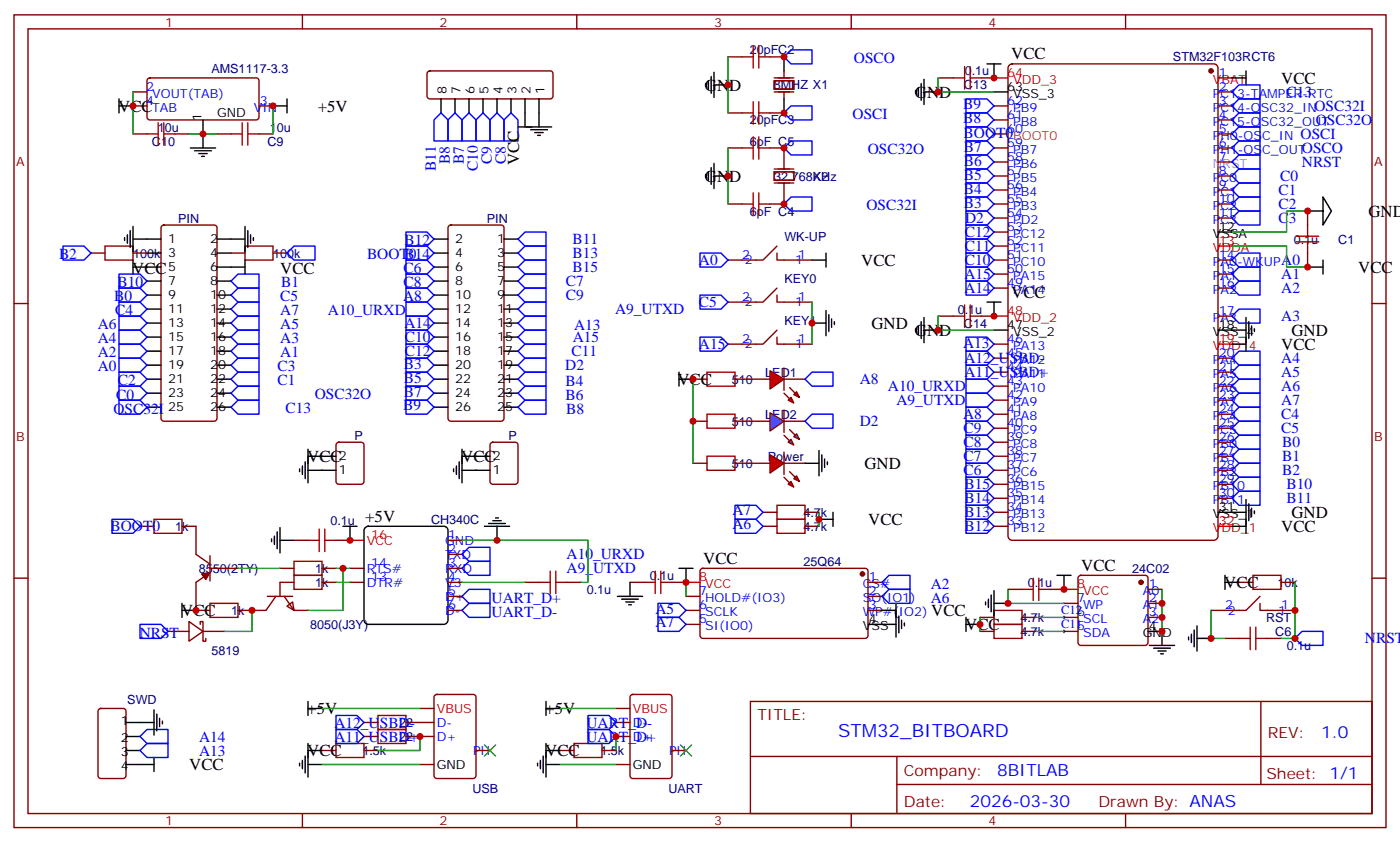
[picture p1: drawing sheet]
<svg xmlns="http://www.w3.org/2000/svg" width="353mm" height="212mm" viewBox="0 0 353 212" stroke-linecap="round" stroke-linejoin="round" font-family="sans-serif">
<g fill="none" stroke="#870000" stroke-width=".35">
<path d="M3.5 3.7h345.7v204.7h-345.7zM7.1 7.3h338.6v197.5h-338.6zM37.3 19.8l.4-.2h26.9a.71 .71 0 0 1 .7 .7v9.2l-.5 .6-27.1 .1-.5-.2-.2-.5v-9.2zM76.2 3.7v3.6M107.8 18.1l.5-.2h30.3a.71 .71 0 0 1 .7 .7v5.6l-.2 .5-.5 .2h-30.3l-.5-.2-.2-.5v-5.6zM145.3 3.7v3.6M214.5 3.7v3.6M236.7 19.6h3.5M247.3 19.6h3.5M283.6 3.7v3.6M33.5 33.7h3.5M33.5 23.1h3.5"/>
<path d="M33.5 26.7h3.5M44.1 33.7h3.5M54.7 33.7h3.5M65.3 33.7h3.5M65.3 26.7h3.5M40.8 56.9l.5-.2h12.7a.71 .71 0 0 1 .7 .7l-.1 48.2-.6 .4h-12.7l-.5-.2-.2-.5v-47.9zM113.1 56.9l.5-.2h12.7a.71 .71 0 0 1 .7 .7l-.1 48.2-.6 .4h-12.7l-.5-.2-.2-.5v-47.9zM3.5 76.4h3.6M22.9 63.7h3.6M33.5 63.7h3.5M58.2 63.7h3.5M68.8 63.7h3.5"/>
<path d="M236.7 79.6h3.5M247.3 79.6h3.5M345.7 76.4h3.5M174.6 95.5h3.6M185.2 95.5h3.5M84.9 111.5l.5-.2h5.6a.71 .71 0 0 1 .7 .7v9.5l-.7 .4h-5.6l-.5-.2-.2-.5v-9.2zM123.7 111.5l.5-.2h5.6a.71 .71 0 0 1 .7 .7v9.5l-.7 .4h-5.6l-.5-.2-.2-.5v-9.2zM174.6 116.6h3.6M174.6 106h3.6M185.2 116.6h3.5M185.2 106h3.5M35.3 132.5h3.5"/>
<path d="M45.9 132.5h3.5v7.1l3.5 2.4M52.9 139.9v6.4M74.1 136h3.5M84.7 136h3.5M112.9 136h3.5M112.9 139.6h3.5M192.3 132.5h3.5M192.3 129h3.5M202.8 132.5h3.6M202.8 129h3.6M3.5 145.6h3.6M42.3 159h5.3"/>
<path d="M47.6 156.5l3.6 2.5-3.6 2.4zM50.4 157.2v-.7h.8v4.9h.7v-.7M51.2 159h5.2M52.9 144.1l-3.5 2.5v7.1h3.5M52.9 143.1h7.1M67.4 150.1h6.3M69.5 150.1l-2.5 3.6h-7M70.6 143.1h3.5M71.6 150.1l2.5 3.6h3.5M72.3 152.6l1.4-1 .4 2.1zM74.1 146.6h-3.5v3.5M81.1 143.1h3.6"/>
<path d="M81.1 146.6h3.6M88.2 143.1h3.5M88.2 146.6h3.5M112.9 143.1h3.5M112.9 153.7h3.5M112.9 150.1h3.5M112.9 146.6h3.5M132.3 146.6h3.5M142.9 146.6h3.5M158.7 146.6h3.6M169.3 146.6h3.6M172.9 153.7h3.5"/>
<path d="M172.9 150.1h3.5M172.9 157.2h3.5M176.6 143.3l.5-.2h40.9a.71 .71 0 0 1 .7 .7v16.2l-.4 .7h-41.2l-.5-.2-.2-.5v-16.2zM218.7 153.7h3.5M218.7 150.1h3.5M218.7 146.6h3.5M246.9 159h3.6M246.9 155.4h3.6M254 148.4h3.5M257.5 159h3.6M257.5 155.4h3.6M264.6 148.4h3.5"/>
<path d="M268.1 159h3.5M268.1 155.4h3.5M268.1 151.9h3.5M271.9 145.1l.4-.2h16.3a.71 .71 0 0 1 .7 .7v16.2l-.3 .5-.4 .2h-16.3l-.5-.2-.2-.5v-16.2zM289.3 155.4h3.5M289.3 148.4h3.5M289.3 151.9h3.5M312.2 146.6h3.5M317.5 151.9v1.8h8.8M317.5 150.1l-3.5 3.6h-8.8M322.8 146.6h3.5M345.7 145.6h3.5"/>
<path d="M24.9 178.6l.5-.2h5.6a.71 .71 0 0 1 .7 .7v16.5l-.7 .4h-5.6l-.5-.2-.2-.5v-16.2zM105.8 178.4h3.6M109.6 175l.5-.2h9.1a.71 .71 0 0 1 .7 .7v20.1l-.7 .4h-9.1l-.5-.2-.2-.5v-19.8zM155.2 178.4h3.5M159 175l.5-.2h9.1a.71 .71 0 0 1 .7 .7v20.1l-.7 .4h-9.1l-.5-.2-.3-.5v-19.8zM189.1 176.6h156.6v28.2h-156.6zM308.7 160.7h3.5M317.7 176.6v20.9M319.3 160.7h3.5M81.1 188.9h3.6M91.7 181.9h3.5M91.7 185.4h3.5"/>
<path d="M91.7 188.9h3.5M102.3 181.9h7.1M102.3 185.4h7.1M105.8 192.5h3.6M119.9 188.9h3.6M141.1 188.9h3.5M151.7 188.9h3.5M155.2 181.9h3.5M155.2 185.4h3.5M155.2 192.5h3.5M169.3 188.9h3.6M189.1 190.4h156.5"/>
<path d="M226 197.5h119.6M226 190.4v14.2M76.2 204.8v3.6M145.3 204.8v3.6M214.5 204.8v3.6M283.6 204.8v3.6"/>
</g>
<g fill="none" stroke="#000" stroke-width=".35">
<path d="M51.2 30.2v3.5M111.1 24.9v3.5M114.7 24.9v3.5M118.2 24.9v3.5M121.7 24.9v3.5M125.2 24.9v3.5M128.8 24.9v3.5M132.3 24.9v3.5M135.8 24.9v3.5M37 60.2h3.6M37 63.7h3.6M37 67.2h3.6"/>
<path d="M37 70.8h3.6M37 74.3h3.6M37 77.8h3.6M54.7 60.2h3.5M54.7 63.7h3.5M54.7 67.2h3.5M54.7 70.8h3.5M54.7 74.3h3.5M54.7 77.8h3.5M109.4 60.2h3.5M109.4 63.7h3.5M109.4 67.2h3.5"/>
<path d="M109.4 70.8h3.5M109.4 74.3h3.5M109.4 77.8h3.5M127 60.2h3.5M127 63.7h3.5M127 67.2h3.5M127 70.8h3.5M127 74.3h3.5M127 77.8h3.5M37 81.4h3.6M37 84.9h3.6M37 88.4h3.6"/>
<path d="M37 91.9h3.6M37 95.5h3.6M37 99h3.6M54.7 81.4h3.5M54.7 84.9h3.5M54.7 88.4h3.5M54.7 91.9h3.5M54.7 95.5h3.5M54.7 99h3.5M109.4 81.4h3.5M109.4 84.9h3.5M109.4 88.4h3.5"/>
<path d="M109.4 91.9h3.5M109.4 95.5h3.5M109.4 99h3.5M127 81.4h3.5M127 84.9h3.5M127 88.4h3.5M127 91.9h3.5M127 95.5h3.5M127 99h3.5M37 102.5h3.6M54.7 102.5h3.5M81.1 118.4h3.6"/>
<path d="M81.1 114.9h3.6M109.4 102.5h3.5M119.9 118.4h3.6M119.9 114.9h3.6M127 102.5h3.5M92 132.9l.8-.4h19a1.06 1.06 0 0 1 1.1 1.1v22.5a1.13 1.13 0 0 1-1.1 1.1h-19a1.13 1.13 0 0 1-1.1-1.1v-22.5zM218.7 157.2h3.5M289.3 159h3.5M31.7 181.9h3.6M31.7 185.4h3.6M31.7 188.9h3.6M31.7 192.5h3.6"/>
</g>
<g fill="none" stroke="#a10000" stroke-width=".35">
<path d="M240.2 19.6h2.9M243.1 16.8v5.6M244.5 16.8v5.6M244.5 19.6h2.8M37 33.7h2.9M39.9 30.9v5.6M41.3 30.9v5.6M41.3 33.7h2.8M58.2 33.7h2.8M61 30.9v5.6M62.4 33.7h2.9M62.4 30.9v5.6"/>
<path d="M26.5 61.9h7v3.6h-7zM61.7 61.9h7.1v3.6h-7.1zM240.2 79.6h2.9M243.1 76.8v5.6M244.5 76.8v5.6M244.5 79.6h2.8M178.2 93.7h7v3.5h-7zM178.2 114.9h7v3.5h-7zM178.2 104.3h7v3.5h-7zM38.8 130.7h7.1v3.6h-7.1zM77.6 136h2.8M80.4 133.2v5.7"/>
<path d="M81.8 133.2v5.7M81.8 136h2.9M195.8 130.7h7v3.6h-7zM195.8 127.2h7v3.5h-7zM52.9 151.9h7.1v3.5h-7.1zM74.1 144.9h7v3.5h-7zM74.1 141.3h7v3.6h-7zM135.8 146.6h2.8M138.6 143.8v5.6M140.1 143.8v5.6M140.1 146.6h2.8M162.3 146.6h2.8"/>
<path d="M165.1 143.8v5.6M166.5 146.6h2.8M166.5 143.8v5.6M250.5 157.2h7v3.5h-7zM250.5 153.7h7v3.5h-7zM257.5 148.4h2.8M260.3 145.6v5.6M261.8 145.6v5.6M261.8 148.4h2.8M315 157.9v5.6M315.7 144.9h7.1v3.5h-7.1zM316.4 157.9v5.6"/>
<path d="M312.2 160.7h2.8M316.4 160.7h2.9M84.7 187.2h7v3.5h-7zM95.2 180.1h7.1v3.6h-7.1zM95.2 183.7h7.1v3.5h-7.1zM144.6 187.2h7.1v3.5h-7.1z"/>
</g>
<g fill="#870000" stroke="#870000" stroke-width=".35">
<path d="M50.8 144.5l2.1-.4-1 1.8z"/>
<circle cx="217.3" cy="144.5" r=".53"/>
<circle cx="287.5" cy="146.6" r=".53"/>
</g>
<path d="M88.2 136h3.5M172.9 146.6h3.5M268.1 148.4h3.5" fill="none" stroke="#f00" stroke-width=".35"/>
<g fill="#f00" stroke="#870000" stroke-width=".35">
<path d="M194 114.5l3.6 2.1-3.6 2.5z"/>
<path d="M197.6 113.8v5.7z"/>
</g>
<g fill="#870000" stroke="#870000" stroke-width=".35">
<path d="M197.6 120.2l1.4 1.4z"/>
<path d="M199 118.7l1.4 1.5z"/>
</g>
<g fill="#f00" stroke="#870000" stroke-width=".35">
<path d="M198.6 121.9l.7-.7 .7 1.4z"/>
<path d="M200 120.5l.7-.7 .7 1.4z"/>
</g>
<path d="M188.7 116.6h5.3M197.6 116.6h5.2" fill="none" stroke="#870000" stroke-width=".35"/>
<path d="M194 103.9l3.6 2.1-3.6 2.5z" fill="#09f" stroke="#870000" stroke-width=".35"/>
<path d="M197.6 103.2v5.7z" fill="#f00" stroke="#870000" stroke-width=".35"/>
<g fill="#870000" stroke="#870000" stroke-width=".35">
<path d="M197.6 109.6l1.4 1.4z"/>
<path d="M199 108.2l1.4 1.4z"/>
</g>
<g fill="#09f" stroke="#870000" stroke-width=".35">
<path d="M199.3 110.6l.7 1.4-1.4-.7z"/>
<path d="M200 109.9l.7-.7 .7 1.4z"/>
</g>
<path d="M188.7 106h5.3M197.6 106h5.2" fill="none" stroke="#870000" stroke-width=".35"/>
<g fill="#f00" stroke="#870000" stroke-width=".35">
<path d="M194 93.3l3.6 2.2-3.6 2.4z"/>
<path d="M197.6 92.6v5.7z"/>
</g>
<g fill="#870000" stroke="#870000" stroke-width=".35">
<path d="M197.6 99l1.4 1.4z"/>
<path d="M199 97.6l1.4 1.4z"/>
</g>
<g fill="#f00" stroke="#870000" stroke-width=".35">
<path d="M199.3 100l.7 1.5-1.4-.7z"/>
<path d="M200 99.3l.7-.7 .7 1.4z"/>
</g>
<g fill="none" stroke="#870000" stroke-width=".35">
<path d="M183.4 14.3h3.6M194 14.3h3.6M195.1 19.6h4.9M197.6 17.9v1.7M254.2 16.5l.9-.4h50.8a1.06 1.06 0 0 1 1 1v117.9a1.13 1.13 0 0 1-1 1h-50.8a1.13 1.13 0 0 1-1.1-1v-117.9zM306.9 19.6h3.5M183.4 37.3h3.6M183.4 28.4h3.6M194 37.3h3.6v5.2M194 28.4h3.6M195.1 20.3h4.9v2.1h-4.9zM195.1 23.1h4.9"/>
<path d="M197.6 23.1v1.8M250.5 37.3h3.5M250.5 26.7h3.5M250.5 30.2h3.5M250.5 33.7h3.5M306.9 37.3h3.5M306.9 23.1h3.5M306.9 26.7h3.5M306.9 30.2h3.5M306.9 33.7h3.5M183.4 51.4h3.6M197.6 46.1v5.3h-3.6"/>
<path d="M250.5 51.4h3.5M250.5 40.8h3.5M250.5 44.3h3.5M250.5 47.8h3.5M250.5 54.9h3.5M250.5 58.4h3.5M306.9 51.4h3.5M306.9 40.8h3.5M306.9 44.3h3.5M306.9 47.8h3.5M306.9 54.9h3.5M329.5 53.1v3.6"/>
<path d="M195.8 74.3v1.8h8.8M195.8 72.5l-3.5 3.6h-8.9M195.8 63.7v1.8h8.8M195.8 61.9l-3.5 3.6h-8.9M250.5 65.5h3.5M250.5 69h3.5M250.5 72.5h3.5M250.5 61.9h3.5M306.9 65.5h3.5M306.9 69h3.5M306.9 72.5h3.5M306.9 79.6h3.5"/>
<path d="M329.5 63.7v3.5M188.7 95.5h5.3M195.8 84.9v1.7h8.8M195.8 83.1l-3.5 3.5h-8.9M197.6 95.5h5.2M250.5 86.6h3.5M250.5 90.2h3.5M250.5 93.7h3.5M250.5 97.2h3.5M306.9 90.2h3.5M306.9 93.7h3.5M306.9 97.2h3.5"/>
<path d="M250.5 100.8h3.5M250.5 104.3h3.5M250.5 107.8h3.5M250.5 111.3h3.5M250.5 114.9h3.5M250.5 118.4h3.5M306.9 100.8h3.5M306.9 104.3h3.5M306.9 107.8h3.5M306.9 111.3h3.5M306.9 114.9h3.5M306.9 118.4h3.5"/>
<path d="M250.5 121.9h3.5M250.5 125.4h3.5M250.5 132.5h3.5M250.5 129h3.5M306.9 121.9h3.5M306.9 125.4h3.5"/>
</g>
<g fill="none" stroke="#a10000" stroke-width=".35">
<path d="M187 14.3h2.8M189.8 11.5v5.6M191.2 11.5v5.6M191.2 14.3h2.8M187 37.3h2.8M187 28.4h2.8M189.8 25.6v5.7M189.8 34.4v5.7M191.2 25.6v5.7M191.2 34.4v5.7M191.2 37.3h2.8M191.2 28.4h2.8"/>
<path d="M187 51.4h2.8M189.8 48.5v5.7M191.2 48.5v5.7M191.2 51.4h2.8M326.7 59.5h5.6M329.5 56.7v2.8M326.7 60.9h5.6M329.5 60.9v2.8"/>
</g>
<path d="M195.1 43.3h4.9v2.1h-4.9zM195.1 46.1h4.9M195.1 42.5h4.9" fill="none" stroke="#871200" stroke-width=".35"/>
<g fill="none" stroke="#000" stroke-width=".35">
<path d="M179.2 19.3v4.2M179.9 18.2v6.4M197.6 14.3v3.6M232.8 20v6.3M248.7 16.1h3.5M250.5 16.1v3.5M310.4 19.6h3.6M314 17.9v3.5M30 26.7h3.5M30 24.9v3.5M48 37.3h6.3M49 38h4.3"/>
<path d="M50.1 38.7h2.1M50.8 39.4h.7M51.2 33.7v3.6M68.8 26.7h3.5M72.3 24.9v3.5M130.5 32h8.5M132.3 28.4v3.6M133.7 32.7h4.2M134.8 33.4h2.1M135.5 34.1h.7M135.8 28.4v3.6M177.8 21v.7"/>
<path d="M178.5 20.3v2.1M179.9 21.4h3.5M197.6 24.9v3.5M230.7 22.8v.7M231.4 22.1v2.1M232.1 21v4.3M232.8 23.1h3.6M250.5 23.1h3.5M31.4 59.8v.7M32.1 59.1v2.1M32.8 58.1v4.2M33.5 57v6.4"/>
<path d="M61.7 57v6.4M62.4 58.1v4.2M63.1 59.1v2.1M63.9 59.8v.7M177.8 44v.7M178.5 43.3v2.1M179.2 42.2v4.2M179.9 44.3h3.5M179.9 41.1v6.4M306.9 58.4h3.5M329.8 53.1h3.6M333.4 49.6l2.1 3.5-2.1 3.6z"/>
<path d="M33.5 60.2h3.5M33.5 65.5v3.5M33.5 67.2h3.5M58.2 60.2h3.5M58.2 67.2h3.5M61.7 65.5v3.5M204.6 65.5h3.5M208.1 63.7v3.5M208.1 78.2v6.3M208.8 79.2v4.3M232.8 79.9v6.4M248.7 76.1h3.5"/>
<path d="M250.5 76.1v3.5M314 79.9v8.5M329.8 67.2h3.6M333.4 65.5v3.5M171.1 95.5h3.5M171.1 93.7v3.5M204.6 81.4h3.5M209.5 80.3v2.1M210.3 81v.7M230.7 82.8v.7M231.4 82.1v2.1M232.1 81v4.2"/>
<path d="M232.8 83.1h3.6M250.5 83.1h3.5M306.9 83.1h7.1M310.4 86.6h3.6M314.7 81v4.2M315.4 82.1v2.1M316.1 82.8v.7M75.5 118v.7M76.2 117.3v2.2M76.9 116.3v4.2M77.6 118.4h3.5M77.6 113.1v8.5"/>
<path d="M77.6 114.9h3.5M114.3 118v.7M115 117.3v2.2M115.7 116.3v4.2M116.4 118.4h3.5M116.4 113.1v8.5M116.4 114.9h3.5M202.8 116.6h3.6M206.4 113.5v6.3M207.1 114.5v4.2M207.8 115.6v2.1M208.5 116.3v.7"/>
<path d="M68.4 135.7v.7M69.1 135v2.1M69.8 133.9v4.2M70.6 136h3.5M70.6 132.9v6.3M86.4 132.5h3.6M88.2 132.5v3.5M122.1 132.5h6.3M123.1 131.8h4.3M124.2 131.1h2.1M124.9 130.4h.7M125.2 132.5v3.5"/>
<path d="M206.4 130.7h3.5M209.9 129v3.5M306.9 129h7.1M310.4 132.5h3.6M314 125.8v8.5M314.7 126.9v4.2M315.4 127.9v2.1M316.1 128.6v.7M45.9 153.7h3.5M45.9 151.9v3.5M155.6 150.1h6.3M156.6 150.8h4.3"/>
<path d="M157.7 151.6h2.1M158.4 152.3h.7M158.7 146.6v3.5M171.1 143.1h3.5M172.9 143.1v3.5M222.2 153.7h3.6M222.2 157.2h3.6M225.8 151.9v8.5M226.5 155.1v4.2M227.2 156.1v2.2M227.9 156.8v.8M243.4 157.2h3.5"/>
<path d="M243.4 155.4v3.6M248.4 151.6v.7M249.1 150.8v2.2M249.8 149.8v4.2M250.5 151.9h3.5M250.5 148.7v6.4M266.3 144.9h3.6M268.1 144.9v3.5M292.8 159v3.5M300.2 159.7v2.1M300.9 158.6v4.2M301.6 157.6v6.3"/>
<path d="M308.7 146.6h3.5M308.7 144.9v3.5M38.8 178.7v6.4M39.5 179.8v4.2M77.6 176.6v3.5M77.6 178.4h3.5M137.6 176.6v3.5M137.6 178.4h3.5M289.6 162.5h6.4M290.7 163.2h4.2M291.7 163.9h2.2M292.5 164.6h.7"/>
<path d="M299.5 160.4v.7M301.6 160.7h3.6M35.3 192.5h3.5M35.3 181.9h3.5M38.8 190.7v3.5M40.2 180.8v2.2M40.9 181.5v.7M75.5 192.1v.7M76.2 191.4v2.1M76.9 190.4v4.2M77.6 187.2v8.5M77.6 192.5h3.5"/>
<path d="M77.6 188.9h3.5M135.5 192.1v.7M136.2 191.4v2.1M136.9 190.4v4.2M137.6 192.5h3.5M137.6 188.9h3.5M137.6 187.2v8.5"/>
</g>
<circle cx="305.2" cy="17.9" r=".53" fill="#870000" stroke="#870000" stroke-width=".35"/>
<path d="M250.5 19.6h3.5M250.5 79.6h3.5M306.9 61.9h3.5M306.9 86.6h3.5M306.9 132.5h3.5" fill="none" stroke="#f00" stroke-width=".35"/>
<path d="M267.8 159h.7M267.8 155.4h.7M268.1 155.1v.7M268.1 158.6v.7" fill="none" stroke="#000" stroke-width=".25"/>
<g fill="none" stroke="#00f" stroke-width=".35">
<path d="M197.6 14.3l1.7-1.7h5.3v3.5h-5.3zM111.1 28.4l1.8 1.8v5.3h-3.5v-5.3zM114.7 28.4l1.7 1.8v5.3h-3.5v-5.3zM118.2 28.4l1.7 1.8v5.3h-3.5v-5.3zM119.9 30.2l1.8-1.8 1.8 1.8v5.3h-3.6zM123.5 30.2l1.7-1.8 1.8 1.8v5.3h-3.5zM127 30.2l1.8-1.8 1.7 1.8v5.3h-3.5zM197.6 37.3l1.7-1.8h5.3v3.5h-5.3zM197.6 28.4l1.7-1.7h5.3v3.5h-5.3zM243.4 32h5.3l1.8 1.7-1.8 1.8h-5.3zM243.4 24.9h5.3l1.8 1.8-1.8 1.7h-5.3zM243.4 28.4h5.3l1.8 1.8-1.8 1.8h-5.3z"/>
<path d="M243.4 35.5h5.3l1.8 1.8-1.8 1.7h-5.3zM243.4 39h5.3l1.8 1.8-1.8 1.7h-5.3zM310.4 33.7l1.8-1.7h5.3v3.5h-5.3zM310.4 23.1l1.8-1.7h5.3v3.5h-5.3zM312.2 35.5h5.3v3.5h-5.3l-1.8-1.7zM312.2 28.4h5.3v3.6h-5.3l-1.8-1.8zM312.2 24.9h5.3v3.5h-5.3l-1.8-1.7zM102.3 58.4h5.3l1.8 1.8-1.8 1.7h-5.3zM132.3 58.4h5.3v3.5h-5.3l-1.8-1.7zM197.6 51.4l1.7-1.8h5.3v3.5h-5.3zM243.4 53.1h5.3l1.8 1.8-1.8 1.8h-5.3zM243.4 56.7h5.3l1.8 1.7-1.8 1.8h-5.3z"/>
<path d="M243.4 42.5h5.3l1.8 1.8-1.8 1.8h-5.3zM243.4 46.1h5.3l1.8 1.7-1.8 1.8h-5.3zM243.4 49.6h5.3l1.8 1.8-1.8 1.7h-5.3zM310.4 40.8l1.8-1.8h5.3v3.5h-5.3zM310.4 54.9l1.8-1.8h5.3v3.6h-5.3zM310.4 47.8l1.8-1.7h5.3v3.5h-5.3zM312.2 49.6h5.3v3.5h-5.3l-1.8-1.7zM312.2 42.5h5.3v3.6h-5.3l-1.8-1.8zM15.9 61.9h5.3l1.7 1.8-1.7 1.8h-5.3zM30 69h5.3l1.7 1.8-1.7 1.7h-5.3zM30 72.5h5.3l1.7 1.8-1.7 1.8h-5.3zM30 76.1h5.3l1.7 1.7-1.7 1.8h-5.3z"/>
<path d="M30 79.6h5.3l1.7 1.8-1.7 1.7h-5.3zM58.2 70.8l1.8-1.8h5.3v3.5h-5.3zM58.2 74.3l1.8-1.8h5.3v3.6h-5.3zM58.2 77.8l1.8-1.7h5.3v3.5h-5.3zM74.1 61.9h5.3v3.6h-5.3l-1.8-1.8zM102.3 79.6h5.3l1.8 1.8-1.8 1.7h-5.3zM102.3 61.9h5.3l1.8 1.8-1.8 1.8h-5.3zM102.3 65.5h5.3l1.8 1.7-1.8 1.8h-5.3zM102.3 69h5.3l1.8 1.8-1.8 1.7h-5.3zM102.3 72.5h5.3l1.8 1.8-1.8 1.8h-5.3zM102.3 76.1h5.3l1.8 1.7-1.8 1.8h-5.3zM130.5 77.8l1.8-1.7h5.3v3.5h-5.3z"/>
<path d="M132.3 61.9h5.3v3.6h-5.3l-1.8-1.8zM132.3 65.5h5.3v3.5h-5.3l-1.8-1.8zM132.3 69h5.3v3.5h-5.3l-1.8-1.7zM132.3 72.5h5.3v3.6h-5.3l-1.8-1.8zM132.3 79.6h5.3v3.5h-5.3l-1.8-1.7zM176.4 74.3h5.3l1.7 1.8-1.7 1.7h-5.3zM176.4 63.7h5.3l1.7 1.8-1.7 1.7h-5.3zM243.4 67.2h5.3l1.8 1.8-1.8 1.8h-5.3zM243.4 70.8h5.3l1.8 1.7-1.8 1.8h-5.3zM243.4 60.2h5.3l1.8 1.7-1.8 1.8h-5.3zM243.4 63.7h5.3l1.8 1.8-1.8 1.7h-5.3zM310.4 72.5l1.8-1.7h5.3v3.5h-5.3z"/>
<path d="M310.4 65.5l1.8-1.8h5.3v3.5h-5.3zM312.2 77.8h5.3v3.6h-5.3l-1.8-1.8zM312.2 67.2h5.3v3.6h-5.3l-1.8-1.8zM30 83.1h5.3l1.7 1.8-1.7 1.7h-5.3zM30 86.6h5.3l1.7 1.8-1.7 1.8h-5.3zM30 90.2h5.3l1.7 1.7-1.7 1.8h-5.3zM30 93.7h5.3l1.7 1.8-1.7 1.7h-5.3zM30 97.2h5.3l1.7 1.8-1.7 1.8h-5.3zM58.2 81.4l1.8-1.8h5.3v3.5h-5.3zM58.2 84.9l1.8-1.8h5.3v3.5h-5.3zM58.2 88.4l1.8-1.8h5.3v3.6h-5.3zM58.2 91.9l1.8-1.7h5.3v3.5h-5.3z"/>
<path d="M58.2 95.5l1.8-1.8h5.3v3.5h-5.3zM58.2 99l1.8-1.8h5.3v3.6h-5.3zM102.3 90.2h5.3l1.8 1.7-1.8 1.8h-5.3zM102.3 93.7h5.3l1.8 1.8-1.8 1.7h-5.3zM102.3 97.2h5.3l1.8 1.8-1.8 1.8h-5.3zM102.3 83.1h5.3l1.8 1.8-1.8 1.7h-5.3zM102.3 86.6h5.3l1.8 1.8-1.8 1.8h-5.3zM132.3 93.7h5.3v3.5h-5.3l-1.8-1.7zM132.3 97.2h5.3v3.6h-5.3l-1.8-1.8zM132.3 86.6h5.3v3.6h-5.3l-1.8-1.8zM132.3 83.1h5.3v3.5h-5.3l-1.8-1.7zM132.3 90.2h5.3v3.5h-5.3l-1.8-1.8z"/>
<path d="M176.4 84.9h5.3l1.7 1.7-1.7 1.8h-5.3zM204.6 93.7h5.3v3.5h-5.3l-1.8-1.7zM243.4 91.9h5.3l1.8 1.8-1.8 1.8h-5.3zM243.4 88.4h5.3l1.8 1.8-1.8 1.7h-5.3zM243.4 95.5h5.3l1.8 1.7-1.8 1.8h-5.3zM243.4 99h5.3l1.8 1.8-1.8 1.7h-5.3zM243.4 84.9h5.3l1.8 1.7-1.8 1.8h-5.3zM310.4 97.2l1.8-1.7h5.3v3.5h-5.3zM310.4 93.7l1.8-1.8h5.3v3.6h-5.3zM312.2 99h5.3v3.5h-5.3l-1.8-1.7zM312.2 88.4h5.3v3.5h-5.3l-1.8-1.7zM30 100.8h5.3l1.7 1.7-1.7 1.8h-5.3z"/>
<path d="M58.2 102.5l1.8-1.7h5.3v3.5h-5.3zM102.3 100.8h5.3l1.8 1.7-1.8 1.8h-5.3zM132.3 100.8h5.3v3.5h-5.3l-1.8-1.8zM204.6 104.3h5.3v3.5h-5.3l-1.8-1.8zM243.4 102.5h5.3l1.8 1.8-1.8 1.7h-5.3zM243.4 106h5.3l1.8 1.8-1.8 1.8h-5.3zM243.4 109.6h5.3l1.8 1.7-1.8 1.8h-5.3zM243.4 113.1h5.3l1.8 1.8-1.8 1.7h-5.3zM243.4 116.6h5.3l1.8 1.8-1.8 1.8h-5.3zM310.4 104.3l1.8-1.8h5.3v3.5h-5.3zM312.2 106h5.3v3.6h-5.3l-1.8-1.8zM312.2 116.6h5.3v3.6h-5.3l-1.8-1.8z"/>
<path d="M312.2 113.1h5.3v3.5h-5.3l-1.8-1.7zM312.2 109.6h5.3v3.5h-5.3l-1.8-1.8zM28.2 130.7h5.3l1.8 1.8-1.8 1.8h-5.3zM118.2 137.8h5.3v3.5h-5.3l-1.8-1.7zM185.2 130.7h5.3l1.8 1.8-1.8 1.8h-5.3zM185.2 127.2h5.3l1.8 1.8-1.8 1.7h-5.3zM243.4 120.2h5.3l1.8 1.7-1.8 1.8h-5.3zM243.4 123.7h5.3l1.8 1.7-1.8 1.8h-5.3zM243.4 127.2h5.3l1.8 1.8-1.8 1.7h-5.3zM243.4 130.7h5.3l1.8 1.8-1.8 1.8h-5.3zM310.4 121.9l1.8-1.7h5.3v3.5h-5.3zM312.2 123.7h5.3v3.5h-5.3l-1.8-1.8z"/>
<path d="M35.3 157.2h5.3l1.7 1.8-1.7 1.7h-5.3zM118.2 148.4h5.3v3.5h-5.3l-1.8-1.8zM118.2 151.9h5.3v3.5h-5.3l-1.8-1.7zM118.2 141.3h5.3v3.6h-5.3l-1.8-1.8zM165.8 151.9h5.3l1.8 1.8-1.8 1.7h-5.3zM165.8 155.4h5.3l1.8 1.8-1.8 1.8h-5.3zM224 148.4h5.3v3.5h-5.3l-1.8-1.8zM224 144.9h5.3v3.5h-5.3l-1.8-1.8zM326.3 160.7l1.8-1.7h5.3v3.5h-5.3zM37 187.2h5.3v3.5h-5.3l-1.7-1.8zM37 183.7h5.3v3.5h-5.3l-1.7-1.8zM84.7 180.1h5.3l1.7 1.8-1.7 1.8h-5.3z"/>
<path d="M84.7 183.7h5.3l1.7 1.7-1.7 1.8h-5.3zM148.2 183.7h5.3l1.7 1.7-1.7 1.8h-5.3zM148.2 180.1h5.3l1.7 1.8-1.7 1.8h-5.3z"/>
</g>
<g fill="none" stroke="#008700" stroke-width=".35">
<path d="M183.4 14.3v14.1M236.7 19.6h-.3v3.5h14.1M250.5 19.6h.3M33.5 23.1v10.6M47.6 33.7h7.1M68.8 26.7v7M183.4 37.3v14.1M329.8 53.1h-5.6v5.3h-13.8M204.6 76.1v10.5M236.7 79.6h-.3v3.5h14.1M250.5 79.6h.3M310.4 61.9h13.8v5.3h5.6"/>
<path d="M174.6 95.5v21.1M116.4 136h31.8v10.6h-1.8M206.4 129v3.5M60 143.1h10.6M63.5 153.7v5.3h-7.1M84.7 143.1h3.5M84.7 146.6h3.5M86.4 143.1v10.6h-8.8M116.4 146.6h15.9M172.9 146.6v3.5M246.9 155.4v3.6M254 148.4v3.5h14.1"/>
<path d="M261.1 155.4h7M261.1 159h7M292.8 148.4v10.6M305.2 153.7v7h3.5M326.3 146.6v14.1h-3.5M81.1 178.4h24.7M141.1 178.4h14.1M81.1 192.5h24.7M105.8 185.4v3.5h-10.6M141.1 192.5h14.1M155.2 185.4v3.5"/>
</g>
<g fill="#c00">
<circle cx="105.8" cy="185.4" r=".88"/>
<circle cx="329.5" cy="67.2" r=".88"/>
<circle cx="329.5" cy="53.1" r=".88"/>
<circle cx="250.5" cy="19.6" r=".88"/>
<circle cx="250.5" cy="79.6" r=".88"/>
<circle cx="236.4" cy="83.1" r=".88"/>
<circle cx="236.4" cy="23.1" r=".88"/>
<circle cx="326.3" cy="160.7" r=".88"/>
<circle cx="49.4" cy="153.7" r=".88"/>
<circle cx="63.5" cy="153.7" r=".88"/>
<circle cx="86.4" cy="143.1" r=".88"/>
<circle cx="125.2" cy="136" r=".88"/>
<circle cx="88.2" cy="136" r=".88"/>
<circle cx="68.8" cy="26.7" r=".88"/>
<circle cx="51.2" cy="33.7" r=".88"/>
<circle cx="155.2" cy="185.4" r=".88"/>
<circle cx="33.5" cy="26.7" r=".88"/>
<circle cx="206.4" cy="130.7" r=".88"/>
<circle cx="172.9" cy="146.6" r=".88"/>
<circle cx="246.9" cy="157.2" r=".88"/>
<circle cx="254" cy="151.9" r=".88"/>
<circle cx="268.1" cy="148.4" r=".88"/>
<circle cx="292.8" cy="155.4" r=".88"/>
<circle cx="292.8" cy="151.9" r=".88"/>
<circle cx="292.8" cy="159" r=".88"/>
<circle cx="305.2" cy="160.7" r=".88"/>
<circle cx="326.3" cy="153.7" r=".88"/>
<circle cx="174.6" cy="106" r=".88"/>
<circle cx="174.6" cy="95.5" r=".88"/>
<circle cx="204.6" cy="81.4" r=".88"/>
<circle cx="197.6" cy="37.3" r=".88"/>
<circle cx="197.6" cy="51.4" r=".88"/>
<circle cx="183.4" cy="44.3" r=".88"/>
<circle cx="183.4" cy="21.4" r=".88"/>
<circle cx="197.6" cy="28.4" r=".88"/>
<circle cx="197.6" cy="14.3" r=".88"/>
</g>
<path d="M122.1 187.5l2.8 2.9M124.9 187.5l-2.8 2.9M171.4 187.5l2.9 2.9M174.3 187.5l-2.9 2.9" fill="none" stroke="#3c3" stroke-width=".35"/>
<text font-size="4.6" fill="#00f" x="211.2" y="185.6">STM32_BITBOARD</text>
<g font-size="4.2">
<text x="254.8" y="15">VCC</text>
<text x="177.6" y="22.8">GND</text>
<text x="322.9" y="21.1">VCC</text>
<text x="29.8" y="28.1">VCC</text>
<text x="80.1" y="28.1">+5V</text>
<text x="230.5" y="24.6">GND</text>
<text x="130.8" y="41.6" transform="rotate(-90 130.8 41.6)">VCC</text>
<text x="177.6" y="45.8">GND</text>
<text x="344.8" y="54.5">GND</text>
<text x="33.3" y="69">VCC</text>
<text x="70.6" y="69">VCC</text>
<text x="217" y="66.9">VCC</text>
<text x="342.3" y="68.7">VCC</text>
<text x="254.8" y="75">VCC</text>
<text x="219.6" y="82.8">GND</text>
<text x="230.5" y="84.6">GND</text>
<text x="322.9" y="88.1">VCC</text>
<text x="325.4" y="84.6">GND</text>
<text x="170.7" y="96.9">VCC</text>
<text x="77.4" y="116.4">VCC</text>
<text x="116.2" y="116.3">VCC</text>
<text x="217.8" y="118">GND</text>
<text x="92" y="131.4">+5V</text>
<text x="325.4" y="130.5">GND</text>
<text x="218.8" y="132.1">VCC</text>
<text x="322.9" y="134">VCC</text>
<text x="177.2" y="142">VCC</text>
<text x="272.5" y="143.8">VCC</text>
<text x="308.5" y="148.1">VCC</text>
<text x="45.7" y="155.1">VCC</text>
<text x="234.7" y="155.1">VCC</text>
<text x="243.2" y="158.6">VCC</text>
<text x="77.4" y="179.8">+5V</text>
<text x="137.4" y="179.8">+5V</text>
<text x="77.4" y="190.4">VCC</text>
<text x="137.4" y="190.4">VCC</text>
<text x="47.7" y="193.9">VCC</text>
</g>
<g font-size="4.2" fill="#00f">
<text x="332.9" y="185.9">1.0</text>
<text x="251.3" y="195.4">8BITLAB</text>
<text x="244.3" y="203.2">2026-03-30</text>
</g>
<g font-size="3.9" fill="#00f">
<text x="215.2" y="15.9">OSCO</text>
<text x="214.8" y="30">OSCI</text>
<text x="242.7" y="27.4">B9</text>
<text x="324.2" y="24.4">C13</text>
<text x="331.2" y="27.9">OSC32I</text>
<text x="242.7" y="31">B8</text>
<text x="242.8" y="34.6">BOOT0</text>
<text x="327.7" y="35">OSCI</text>
<text x="331.6" y="31.5">OSC32O</text>
<text x="113.4" y="41.2" transform="rotate(-90 113.4 41.2)">B8</text>
<text x="116.9" y="41.2" transform="rotate(-90 116.9 41.2)">B7</text>
<text x="124" y="41.2" transform="rotate(-90 124 41.2)">C9</text>
<text x="127.5" y="41.2" transform="rotate(-90 127.5 41.2)">C8</text>
<text x="218.7" y="38.8">OSC32O</text>
<text x="242.9" y="38.2">B7</text>
<text x="242.9" y="41.7">B6</text>
<text x="328.1" y="38.5">OSCO</text>
<text x="109.9" y="43" transform="rotate(-90 109.9 43)">B11</text>
<text x="120.4" y="43" transform="rotate(-90 120.4 43)">C10</text>
<text x="242.9" y="45.2">B5</text>
<text x="322.6" y="45.6">C0</text>
<text x="328.1" y="42.1">NRST</text>
<text x="218.3" y="52.9">OSC32I</text>
<text x="242.9" y="48.8">B4</text>
<text x="242.9" y="52.3">B3</text>
<text x="322.2" y="52.6">C2</text>
<text x="322.2" y="49.1">C1</text>
<text x="243.1" y="59.7">C12</text>
<text x="243.2" y="56.2">D2</text>
<text x="322.2" y="56.2">C3</text>
<text x="14.9" y="65.3">B2</text>
<text x="92.5" y="65.3">BOOT0</text>
<text x="101.9" y="61.7">B12</text>
<text x="101.9" y="65.3">B14</text>
<text x="144.2" y="65">B13</text>
<text x="144.2" y="61.5">B11</text>
<text x="243.1" y="63.2">C11</text>
<text x="101.7" y="68.8">C6</text>
<text x="144.2" y="68.5">B15</text>
<text x="176.1" y="66.7">A0</text>
<text x="243" y="70.3">A15</text>
<text x="243.1" y="66.7">C10</text>
<text x="322.9" y="70.3">A1</text>
<text x="322.9" y="66.7">A0</text>
<text x="28.8" y="75.9">B0</text>
<text x="29.6" y="72.4">B10</text>
<text x="70.6" y="75.9">C5</text>
<text x="70.9" y="72.3">B1</text>
<text x="101.6" y="75.8">A8</text>
<text x="101.7" y="72.3">C8</text>
<text x="142.6" y="72">C7</text>
<text x="142.6" y="75.5">C9</text>
<text x="176.1" y="77.3">C5</text>
<text x="243" y="73.8">A14</text>
<text x="322.9" y="73.8">A2</text>
<text x="24.6" y="82.9">A6</text>
<text x="29" y="79.4">C4</text>
<text x="70.6" y="79.4">A7</text>
<text x="70.6" y="82.9">A5</text>
<text x="82.6" y="79.4">A10_URXD</text>
<text x="101.9" y="82.6">A14</text>
<text x="144.7" y="83">A13</text>
<text x="155" y="79.1">A9_UTXD</text>
<text x="322.9" y="80.8">A3</text>
<text x="24.6" y="86.4">A4</text>
<text x="24.6" y="90">A2</text>
<text x="70.6" y="86.4">A3</text>
<text x="70.6" y="90">A1</text>
<text x="102" y="86.2">C10</text>
<text x="102" y="89.7">C12</text>
<text x="144" y="89.7">C11</text>
<text x="144.3" y="86.1">A15</text>
<text x="176.1" y="87.9">A15</text>
<text x="242.7" y="87.6">A13</text>
<text x="24.6" y="93.5">A0</text>
<text x="69.9" y="93.5">C3</text>
<text x="101.8" y="92.8">B3</text>
<text x="142.4" y="93.2">D2</text>
<text x="243" y="95">A11_USBD+</text>
<text x="243" y="91.4">A12_USBD-</text>
<text x="322.9" y="95">A5</text>
<text x="322.9" y="91.4">A4</text>
<text x="29.3" y="100.6">C0</text>
<text x="29.7" y="97">C2</text>
<text x="69.9" y="97">C1</text>
<text x="79.3" y="100.5">OSC32O</text>
<text x="101.8" y="96.4">B5</text>
<text x="101.8" y="99.9">B7</text>
<text x="142.5" y="97.1">B4</text>
<text x="142.5" y="100.6">B6</text>
<text x="216.7" y="96.7">A8</text>
<text x="223.8" y="98.5">A10_URXD</text>
<text x="322.9" y="98.5">A6</text>
<text x="28.6" y="104.1">OSC32I</text>
<text x="71.9" y="104.1">C13</text>
<text x="101.6" y="103.3">B9</text>
<text x="142.6" y="104.3">B8</text>
<text x="216.7" y="107.3">D2</text>
<text x="225.9" y="102">A9_UTXD</text>
<text x="242.7" y="105.6">A8</text>
<text x="322.9" y="102">A7</text>
<text x="322.9" y="105.5">C4</text>
<text x="242.8" y="109.1">C9</text>
<text x="242.8" y="112.6">C8</text>
<text x="322.9" y="109.1">C5</text>
<text x="323.1" y="112.6">B0</text>
<text x="242.8" y="116.1">C7</text>
<text x="242.8" y="119.7">C6</text>
<text x="323.1" y="119.7">B2</text>
<text x="323.1" y="116.1">B1</text>
<text x="243" y="123.2">B15</text>
<text x="324.2" y="123.2">B10</text>
<text x="184.5" y="129.8">A7</text>
<text x="243" y="126.7">B14</text>
<text x="243" y="130.2">B13</text>
<text x="324.2" y="126.7">B11</text>
<text x="27.9" y="133.8">BOOT0</text>
<text x="184.5" y="133.3">A6</text>
<text x="243" y="133.8">B12</text>
<text x="142.8" y="140.8">A10_URXD</text>
<text x="142.8" y="144.3">A9_UTXD</text>
<text x="234.6" y="148.3">A2</text>
<text x="123.9" y="151.7">UART_D+</text>
<text x="123.9" y="155.2">UART_D-</text>
<text x="165.1" y="154.5">A5</text>
<text x="234.6" y="151.9">A6</text>
<text x="35.2" y="160.5">NRST</text>
<text x="165.1" y="158">A7</text>
<text x="344" y="162">NRST</text>
<text x="84.3" y="183.2">A12_USBD-</text>
<text x="147.8" y="183.2">UART_D-</text>
<text x="50.2" y="190.2">A13</text>
<text x="50.2" y="186.7">A14</text>
<text x="84.3" y="186.7">A11_USBD+</text>
<text x="147.8" y="186.7">UART_D+</text>
</g>
<g font-size="3.9" fill="#800">
<text x="190.9" y="181.2">TITLE:</text>
<text x="319.5" y="185.9">REV:</text>
<text x="227.8" y="195.4">Company:</text>
<text x="319.1" y="196">Sheet: 1/1</text>
<text x="227.8" y="203.1">Date:</text>
<text x="276.8" y="203.1">Drawn By: ANAS</text>
</g>
<g font-size="3.2" fill="#800">
<text x="41.6" y="6.7">1</text>
<text x="110.8" y="6.7">2</text>
<text x="179.9" y="6.7">3</text>
<text x="249.1" y="6.7">4</text>
<text x="4.1" y="41.8">A</text>
<text x="346.3" y="41.8">A</text>
<text x="4.1" y="111">B</text>
<text x="346.3" y="111">B</text>
<text x="41.6" y="207.8">1</text>
<text x="110.8" y="207.8">2</text>
<text x="179.9" y="207.8">3</text>
<text x="249.1" y="207.8">4</text>
</g>
<g font-size="3.2" fill="#000080">
<text x="189" y="13.7">20pFC2</text>
<text x="295.6" y="15.5">STM32F103RCT6</text>
<text x="53.3" y="18.5">AMS1117-3.3</text>
<text x="195" y="22.5">8MHZ X1</text>
<text x="242.9" y="22.5">C13</text>
<text x="243.1" y="19">0.1u</text>
<text x="39.8" y="33.1">10u</text>
<text x="68" y="33.1">10u</text>
<text x="189" y="31.3">20pFC3</text>
<text x="38.3" y="36.6">C10</text>
<text x="67.4" y="36.6">C9</text>
<text x="189" y="36.6">6pF C5</text>
<text x="195.1" y="45.5">32.768KHz</text>
<text x="204.9" y="45.5">X2</text>
<text x="44.9" y="56">PIN</text>
<text x="122.7" y="56">PIN</text>
<text x="189" y="54.3">6pF C4</text>
<text x="33.6" y="65">100k</text>
<text x="68.8" y="65">100k</text>
<text x="197.7" y="60.7">WK-UP</text>
<text x="326" y="61.3">0.1u</text>
<text x="337.2" y="61.3">C1</text>
<text x="197.7" y="71.3">KEY0</text>
<text x="197.7" y="81.8">KEY1</text>
<text x="241.3" y="79">0.1u</text>
<text x="242.9" y="82.5">C14</text>
<text x="192.8" y="94.8">LED1</text>
<text x="184.4" y="96.6">510</text>
<text x="184.4" y="107.2">510</text>
<text x="192.8" y="105.4">LED2</text>
<text x="89.3" y="110.7">P</text>
<text x="128.1" y="110.7">P</text>
<text x="184.4" y="117.8">510</text>
<text x="193.5" y="116">Power</text>
<text x="108.6" y="131.9">CH340C</text>
<text x="202.4" y="130.1">4.7k</text>
<text x="44.1" y="133.6">1k</text>
<text x="83.2" y="132.2">0.1u</text>
<text x="202.4" y="133.7">4.7k</text>
<text x="202.5" y="142.5">25Q64</text>
<text x="50.1" y="144.2">8550(2TY)</text>
<text x="79.4" y="147.8">1k</text>
<text x="79.4" y="144.2">1k</text>
<text x="147.8" y="149.5">0.1u</text>
<text x="163.7" y="146">0.1u</text>
<text x="259" y="147.8">0.1u</text>
<text x="285.3" y="144.2">24C02</text>
<text x="321.9" y="147.8">10k</text>
<text x="58.2" y="154.8">1k</text>
<text x="78.1" y="158.3">8050(J3Y)</text>
<text x="257.1" y="160.1">4.7k</text>
<text x="257.1" y="156.6">4.7k</text>
<text x="319" y="156.6">RST</text>
<text x="321.4" y="160.1">C6</text>
<text x="53.3" y="165">5819</text>
<text x="324.2" y="163.6">0.1u</text>
<text x="32.1" y="177.3">SWD</text>
<text x="100.6" y="183">22</text>
<text x="91.3" y="190.1">1.5k</text>
<text x="100.6" y="186.5">22</text>
<text x="151.3" y="190.1">1.5k</text>
<text x="119" y="199.5">USB</text>
<text x="168.4" y="199.5">UART</text>
</g>
<g font-size="3.2" fill="#00f">
<text x="36.9" y="22.8">2</text>
<text x="307.1" y="19.3">1</text>
<text x="307.1" y="22.8">2</text>
<text x="36.9" y="26.3">4</text>
<text x="38.3" y="24.6">VOUT(TAB)</text>
<text x="38.3" y="28.1">TAB</text>
<text x="64" y="28.1">VIN</text>
<text x="65.4" y="26.3">3</text>
<text x="253.8" y="29.8">61</text>
<text x="253.8" y="26.3">62</text>
<text x="255.3" y="28.1">PB9</text>
<text x="305.6" y="24.6">PC13-TAMPER-RTC</text>
<text x="305.6" y="28.1">PC14-OSC32_IN</text>
<text x="307.1" y="26.3">3</text>
<text x="307.1" y="29.8">4</text>
<text x="253.8" y="33.4">60</text>
<text x="255.3" y="31.6">PB8</text>
<text x="305.6" y="31.6">PC15-OSC32_OUT</text>
<text x="305.6" y="35.1">PH0-OSC_IN</text>
<text x="307.1" y="33.4">5</text>
<text x="253.8" y="40.4">58</text>
<text x="253.8" y="36.9">59</text>
<text x="255.3" y="38.7">PB7</text>
<text x="305.6" y="38.7">PH1-OSC_OUT</text>
<text x="307.1" y="36.9">6</text>
<text x="307.1" y="40.4">7</text>
<text x="253.8" y="47.5">56</text>
<text x="253.8" y="44">57</text>
<text x="255.3" y="45.7">PB5</text>
<text x="255.3" y="42.2">PB6</text>
<text x="305.6" y="45.7">PC0</text>
<text x="307.1" y="44">8</text>
<text x="307.1" y="47.5">9</text>
<text x="253.8" y="51">55</text>
<text x="255.3" y="52.8">PB3</text>
<text x="255.3" y="49.2">PB4</text>
<text x="305.6" y="49.2">PC1</text>
<text x="305.6" y="52.8">PC2</text>
<text x="307.1" y="51">10</text>
<text x="253.8" y="58.1">53</text>
<text x="253.8" y="54.5">54</text>
<text x="255.3" y="59.8">PC12</text>
<text x="255.3" y="56.3">PD2</text>
<text x="305.6" y="56.3">PC3</text>
<text x="307.1" y="54.5">11</text>
<text x="187" y="65.1">2</text>
<text x="201.1" y="65.1">1</text>
<text x="253.8" y="65.1">51</text>
<text x="253.8" y="61.6">52</text>
<text x="255.3" y="63.4">PC11</text>
<text x="307.1" y="65.1">14</text>
<text x="187.7" y="66.5">2</text>
<text x="200.4" y="66.5">1</text>
<text x="253.8" y="68.7">50</text>
<text x="255.3" y="70.4">PA15</text>
<text x="255.3" y="66.9">PC10</text>
<text x="305.6" y="66.9">PA0-WKUP</text>
<text x="305.6" y="70.4">PA1</text>
<text x="307.1" y="68.7">15</text>
<text x="187" y="75.7">2</text>
<text x="187.7" y="77.1">2</text>
<text x="200.4" y="77.1">1</text>
<text x="201.1" y="75.7">1</text>
<text x="253.8" y="72.2">49</text>
<text x="255.3" y="73.9">PA14</text>
<text x="305.6" y="73.9">PA2</text>
<text x="307.1" y="72.2">16</text>
<text x="305.6" y="81">PA3</text>
<text x="307.1" y="79.2">17</text>
<text x="187" y="86.3">2</text>
<text x="187.7" y="87.7">2</text>
<text x="200.4" y="87.7">1</text>
<text x="201.1" y="86.3">1</text>
<text x="253.8" y="89.8">45</text>
<text x="253.8" y="86.3">46</text>
<text x="255.3" y="88.1">PA13</text>
<text x="307.1" y="89.8">20</text>
<text x="253.8" y="93.3">44</text>
<text x="255.3" y="95.1">PA11</text>
<text x="255.3" y="91.6">PA12</text>
<text x="305.6" y="91.6">PA4</text>
<text x="305.6" y="95.1">PA5</text>
<text x="307.1" y="93.3">21</text>
<text x="253.8" y="100.4">42</text>
<text x="253.8" y="96.9">43</text>
<text x="255.3" y="98.6">PA10</text>
<text x="305.6" y="98.6">PA6</text>
<text x="307.1" y="96.9">22</text>
<text x="307.1" y="100.4">23</text>
<text x="253.8" y="107.5">40</text>
<text x="253.8" y="103.9">41</text>
<text x="255.3" y="105.7">PA8</text>
<text x="255.3" y="102.2">PA9</text>
<text x="305.6" y="102.2">PA7</text>
<text x="305.6" y="105.7">PC4</text>
<text x="307.1" y="103.9">24</text>
<text x="307.1" y="107.5">25</text>
<text x="253.8" y="111">39</text>
<text x="255.3" y="112.7">PC8</text>
<text x="255.3" y="109.2">PC9</text>
<text x="305.6" y="109.2">PC5</text>
<text x="305.6" y="112.7">PB0</text>
<text x="307.1" y="111">26</text>
<text x="253.8" y="118">37</text>
<text x="253.8" y="114.5">38</text>
<text x="255.3" y="119.8">PC6</text>
<text x="255.3" y="116.3">PC7</text>
<text x="305.6" y="116.3">PB1</text>
<text x="305.6" y="119.8">PB2</text>
<text x="307.1" y="114.5">27</text>
<text x="307.1" y="118">28</text>
<text x="253.8" y="125.1">35</text>
<text x="253.8" y="121.6">36</text>
<text x="255.3" y="123.3">PB15</text>
<text x="305.6" y="123.3">PB10</text>
<text x="307.1" y="121.6">29</text>
<text x="307.1" y="125.1">30</text>
<text x="253.8" y="128.6">34</text>
<text x="255.3" y="130.4">PB13</text>
<text x="255.3" y="126.9">PB14</text>
<text x="305.6" y="126.9">PB11</text>
<text x="112.2" y="137.1">GND</text>
<text x="112.9" y="135.7">1</text>
<text x="253.8" y="132.2">33</text>
<text x="255.3" y="133.9">PB12</text>
<text x="93.5" y="142.7">14</text>
<text x="112.2" y="140.6">TXD</text>
<text x="112.9" y="142.7">3</text>
<text x="112.9" y="139.2">2</text>
<text x="92.4" y="144.1">RTS#</text>
<text x="92.4" y="147.7">DTR#</text>
<text x="93.5" y="146.3">13</text>
<text x="112.2" y="147.7">V3</text>
<text x="112.2" y="144.1">RXD</text>
<text x="112.9" y="149.8">5</text>
<text x="112.9" y="146.3">4</text>
<text x="176.2" y="149.8">7</text>
<text x="217.4" y="148">CS#</text>
<text x="218.9" y="146.3">1</text>
<text x="218.9" y="149.8">2</text>
<text x="288" y="149.8">A0</text>
<text x="289.5" y="148">1</text>
<text x="112.2" y="154.7">D-</text>
<text x="112.2" y="151.2">D+</text>
<text x="112.9" y="153.3">6</text>
<text x="176.2" y="153.3">6</text>
<text x="177.7" y="155.1">SCLK</text>
<text x="177.7" y="151.6">HOLD#(IO3)</text>
<text x="217.4" y="151.6">SO(IO1)</text>
<text x="217.4" y="155.1">WP#(IO2)</text>
<text x="218.9" y="153.3">3</text>
<text x="267.4" y="154.6">C12</text>
<text x="271.5" y="155.1">6</text>
<text x="271.5" y="151.6">7</text>
<text x="272.9" y="153.3">WP</text>
<text x="288" y="153.3">A1</text>
<text x="289.5" y="151.6">2</text>
<text x="289.5" y="155.1">3</text>
<text x="308.7" y="153.3">2</text>
<text x="309.4" y="154.7">2</text>
<text x="322.1" y="154.7">1</text>
<text x="322.8" y="153.3">1</text>
<text x="176.2" y="156.8">5</text>
<text x="177.7" y="158.6">SI(IO0)</text>
<text x="267.4" y="158.1">C11</text>
<text x="271.5" y="158.6">5</text>
<text x="272.9" y="160.4">SDA</text>
<text x="272.9" y="156.8">SCL</text>
<text x="288" y="156.8">A2</text>
<text x="110.1" y="183">D-</text>
<text x="159.5" y="183">D-</text>
<text x="110.1" y="186.5">D+</text>
<text x="119.2" y="190">PH</text>
<text x="159.5" y="186.5">D+</text>
<text x="168.6" y="190">PH</text>
</g>
<g font-size="3.2">
<text x="112.5" y="23.6" transform="rotate(-90 112.5 23.6)">8</text>
<text x="116.1" y="23.6" transform="rotate(-90 116.1 23.6)">7</text>
<text x="119.6" y="23.6" transform="rotate(-90 119.6 23.6)">6</text>
<text x="123.1" y="23.6" transform="rotate(-90 123.1 23.6)">5</text>
<text x="126.6" y="23.6" transform="rotate(-90 126.6 23.6)">4</text>
<text x="130.2" y="23.6" transform="rotate(-90 130.2 23.6)">3</text>
<text x="133.7" y="23.6" transform="rotate(-90 133.7 23.6)">2</text>
<text x="137.2" y="23.6" transform="rotate(-90 137.2 23.6)">1</text>
<text x="253.8" y="22.8">63</text>
<text x="54.7" y="29.5">GND</text>
<text x="255.3" y="24.6">VSS_3</text>
<text x="50.8" y="30.4" transform="rotate(-90 50.8 30.4)">1</text>
<text x="305.6" y="59.8">VSSA</text>
<text x="307.1" y="58.1">12</text>
<text x="42.3" y="61.2">1</text>
<text x="42.3" y="64.8">3</text>
<text x="52.9" y="61.2">2</text>
<text x="52.9" y="64.8">4</text>
<text x="114.7" y="61.2">2</text>
<text x="114.7" y="64.8">4</text>
<text x="125.2" y="61.2">1</text>
<text x="125.2" y="64.8">3</text>
<text x="42.3" y="68.3">5</text>
<text x="42.3" y="71.8">7</text>
<text x="52.9" y="68.3">6</text>
<text x="52.9" y="71.8">8</text>
<text x="114.7" y="68.3">6</text>
<text x="114.7" y="71.8">8</text>
<text x="125.2" y="68.3">5</text>
<text x="125.2" y="71.8">7</text>
<text x="42.3" y="75.4">9</text>
<text x="52.9" y="75.4">10</text>
<text x="114.7" y="75.4">10</text>
<text x="125.2" y="75.4">9</text>
<text x="42.3" y="78.9">11</text>
<text x="42.3" y="82.4">13</text>
<text x="52.9" y="78.9">12</text>
<text x="52.9" y="82.4">14</text>
<text x="114.7" y="78.9">12</text>
<text x="114.7" y="82.4">14</text>
<text x="125.2" y="78.9">11</text>
<text x="125.2" y="82.4">13</text>
<text x="253.8" y="82.8">47</text>
<text x="307.1" y="82.8">18</text>
<text x="42.3" y="85.9">15</text>
<text x="42.3" y="89.5">17</text>
<text x="52.9" y="85.9">16</text>
<text x="52.9" y="89.5">18</text>
<text x="114.7" y="85.9">16</text>
<text x="114.7" y="89.5">18</text>
<text x="125.2" y="85.9">15</text>
<text x="125.2" y="89.5">17</text>
<text x="255.3" y="84.5">VSS_2</text>
<text x="305.6" y="84.5">VSS_4</text>
<text x="42.3" y="93">19</text>
<text x="52.9" y="93">20</text>
<text x="114.7" y="93">20</text>
<text x="125.2" y="93">19</text>
<text x="42.3" y="96.5">21</text>
<text x="42.3" y="100">23</text>
<text x="52.9" y="96.5">22</text>
<text x="52.9" y="100">24</text>
<text x="114.7" y="96.5">22</text>
<text x="114.7" y="100">24</text>
<text x="125.2" y="96.5">21</text>
<text x="125.2" y="100">23</text>
<text x="42.3" y="103.6">25</text>
<text x="52.9" y="103.6">26</text>
<text x="114.7" y="103.6">26</text>
<text x="125.2" y="103.6">25</text>
<text x="85.4" y="119.5">1</text>
<text x="85.4" y="115.9">2</text>
<text x="124.2" y="119.5">1</text>
<text x="124.2" y="115.9">2</text>
<text x="305.6" y="130.4">VSS_1</text>
<text x="307.1" y="128.6">31</text>
<text x="217.4" y="158.6">VSS</text>
<text x="218.9" y="156.8">4</text>
<text x="288" y="160.4">GND</text>
<text x="289.5" y="158.6">4</text>
<text x="30.4" y="182.6">1</text>
<text x="30.4" y="186.8">2</text>
<text x="30.4" y="190.4">3</text>
<text x="30.4" y="193.9">4</text>
<text x="110.1" y="193.5">GND</text>
<text x="159.5" y="193.5">GND</text>
</g>
<g font-size="3.2" fill="#f00">
<text x="253.8" y="19.3">64</text>
<text x="255.3" y="21">VDD_3</text>
<text x="305.6" y="21">VBAT</text>
<text x="305.6" y="63.4">VDDA</text>
<text x="307.1" y="61.6">13</text>
<text x="253.8" y="79.2">48</text>
<text x="255.3" y="81">VDD_2</text>
<text x="305.6" y="88.1">VDD_4</text>
<text x="307.1" y="86.3">19</text>
<text x="92.4" y="137.1">VCC</text>
<text x="93.5" y="135.7">16</text>
<text x="305.6" y="133.9">VDD_1</text>
<text x="307.1" y="132.2">32</text>
<text x="176.2" y="146.3">8</text>
<text x="177.7" y="148">VCC</text>
<text x="271.5" y="148">8</text>
<text x="272.9" y="149.8">VCC</text>
<text x="110.1" y="179.4">VBUS</text>
<text x="159.5" y="179.4">VBUS</text>
</g>
<text font-size="3.2" fill="#f60" x="255.3" y="35.1">BOOT0</text>
<text font-size="3.2" fill="#f0f" x="305.6" y="42.2">NRST</text>
</svg>
